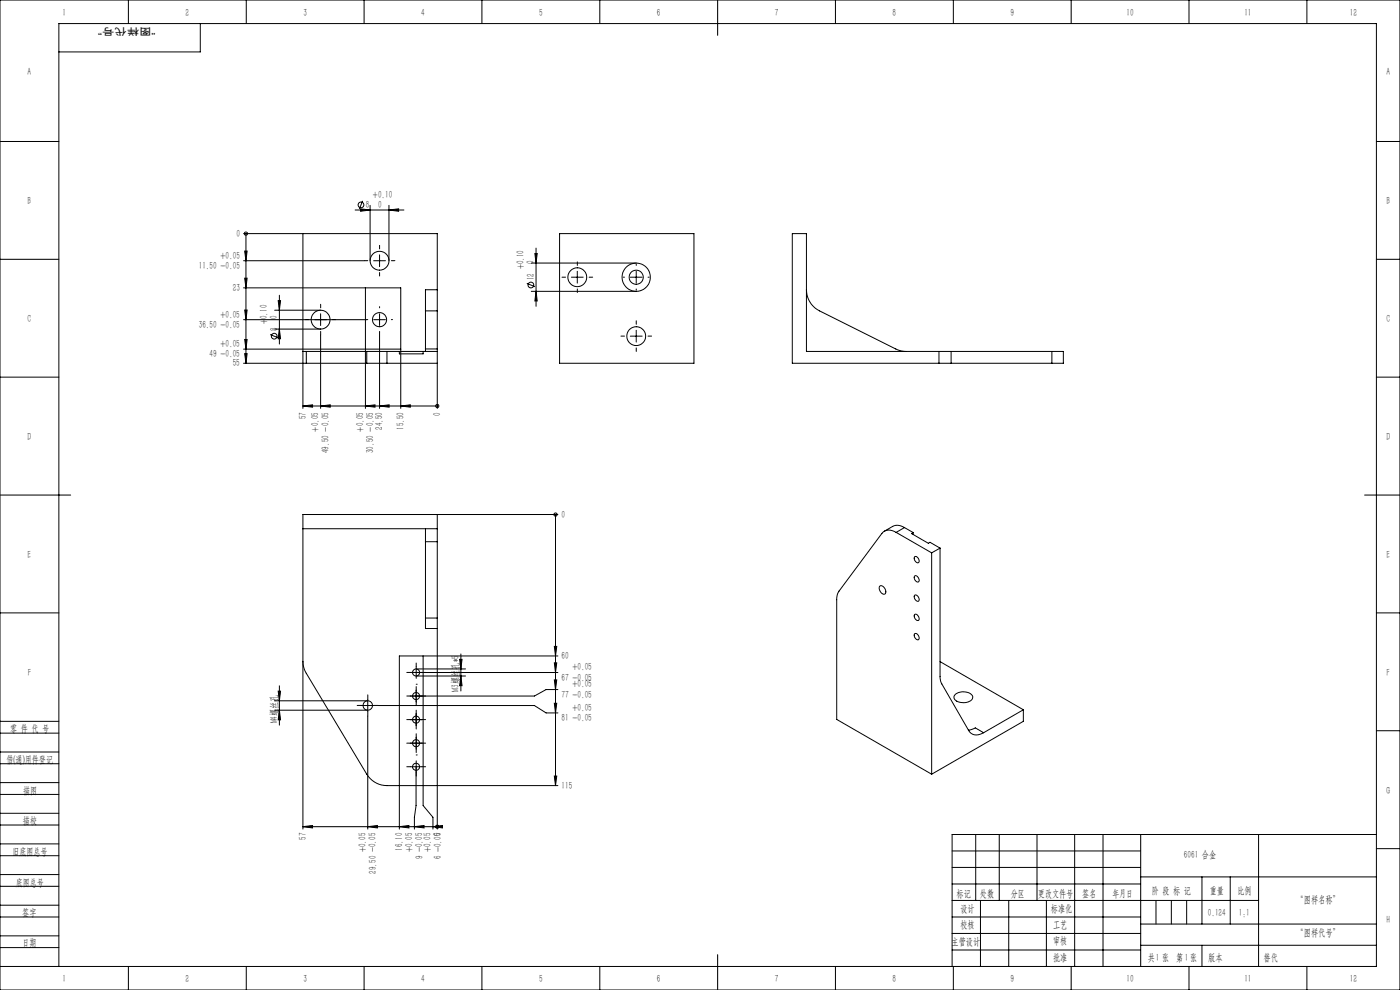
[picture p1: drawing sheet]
<svg xmlns="http://www.w3.org/2000/svg" width="594mm" height="420mm" viewBox="0 0 594 420" stroke-linecap="round" stroke-linejoin="round" font-family="sans-serif">
<g fill="none" stroke="#000" stroke-width=".42">
<path d="M0 0h594v420h-594zM54.5 0v10M85 10v12h-60M104.5 0v10M154.5 0v10M204.5 0v10M254.5 0v10M304.5 0v15M354.5 0v10M404.5 0v10M454.5 0v10M504.5 0v10"/>
<path d="M554.5 0v10M0 60h25M584 60h10M103.3 99.1h82.2v23.8M104.4 99.1h.1M104.4 99.1v55M128.5 99.1v74.2M150.7 89.1h20.7M153 88.6l4 .5-4 .5zM153.8 85.2l-1.3 3.5M157 87.1v23.5M165 89.1l4.1-.5v1z"/>
<path d="M165 87.1v23.5M237.4 99.1h57v55h-57zM0 110h25M103.3 110.6h51.2M103.8 106.5h1l-.4 4.1zM103.8 118h1l-.4 4.1zM158.5 110.6h5M161 108.1v5M225.4 111.6h44.5M226.9 107.5h1l-.5 4.1zM227.4 105.3v24.6M242.4 117.6h5"/>
<path d="M244.9 115.1v5M267.4 117.6h5.1M269.9 115.1v5M584 110h10M103.3 135.6h52.2M103.3 122.1h66.7v51.2M103.8 131.5h1l-.4 4.1zM116.5 131.6h19.5M116.5 139.6h19.5M118 127.5h1l-.5 4.1zM118.5 139.6l.5 4.1h-1zM118.5 125.3v20.7"/>
<path d="M136 133.1v5M155 122.1v51.2M158.5 135.6h5M161 133.1v5M180.5 131.9h5M180.5 131.9v16.1M185.5 122.9h-5v9M185.5 122.9v9M185.5 131.9v16.1M223.5 120.2l3.5 1.4M225.4 123.6h44.5M227.4 123.6l.5 4.1h-1z"/>
<path d="M342.2 122.9a10.2 10.2 0 0 0 5.5 9l32.3 16.1 2.2 .9 2.3 .2M103.8 144h1l-.4 4.1zM103.8 150h1l-.4 4.1zM114.6 141.9l3.5 1.4M128.5 149.1h1.5M130 154.1h-26.7M130 154.1h25.6M130 149.1h25.6M130 149.1v5M136 142.1v31.2M155.6 154.1h8.6M155.6 149.1h8.6"/>
<path d="M155.6 149.1v5M161 141.1v32.2M164.2 154.1h21.3M164.2 149.1h21.3M164.2 149.1v5M169.4 149.1v1h10.1v-1M170 148.1h-66.7M180.5 148v1.1M180.5 148h5M185.5 148v1.1M185.5 149.1v24.2M267.4 142.6h5.1"/>
<path d="M269.9 140.1v5M398.4 149.1h5.1M398.4 154.1h5.1M398.4 149.1h-56.2v-50h-6v55h62.2M398.4 149.1v5M403.5 154.1h42.8M403.5 149.1h42.8M403.5 149.1v5M446.3 149.1h4.9v5h-4.9M446.3 149.1v5M0 160h25M128.5 172.2l4.1-.5v1z"/>
<path d="M128.5 172.2h57M136 172.2l4.1-.5v1zM155 172.2l4.1-.5v1zM161 172.2l4.1-.5v1zM170 172.2l4.1-.5v1zM185.5 172.2h.1M584 160h10M0 210h30M185.5 218.3v6M235.7 218.3h.1M235.7 218.3v115M236.7 218.3h-108.2v133.4"/>
<path d="M579 210h15M128.5 224.3h57M180.5 224.3v5.5M180.5 229.8v32.4M180.5 229.8h5M185.5 224.3v5.5M185.5 229.8v32.4M380.2 225.9a4.4 4.4 0 0 0-6 .4l-18.2 24.5-.8 1.6-.2 1.4v51.4l40.3 23.3M380.2 225.9l15.1 8.6M383.8 223.8l-1.7-.7-2.2-.2-4.7 2.5M383.8 223.8l-3.6 2.1M383.8 223.8l3.7 2.1"/>
<path d="M387.5 225.9l-.7 .5 7.1 4.1 .7-.4 4.3 2.4M387.5 225.9v.8M388 236.3a1.54 1.54 0 0 1 1.7 .7 1.54 1.54 0 0 1-.2 1.8 1.9 1.9 0 0 1-1.5-2.5zM395.3 234.5v94M398.9 232.5v55.3l.5 2 11.6 20.2a4.3 4.3 0 0 0 6.3 .9M398.9 232.5l-3.6 2M373.3 248.7a2.1 2.1 0 0 1 2.5 2.4 .97 .97 0 0 1-.6 1 .97 .97 0 0 1-1.2-.5 2.46 2.46 0 0 1-.7-2.9zM388 252.6a1.54 1.54 0 0 1 1.7 .7 1.54 1.54 0 0 1-.2 1.8 1.9 1.9 0 0 1-1.5-2.5zM388 244.4a1.55 1.55 0 0 1 1.7 .7 1.55 1.55 0 0 1-.2 1.8 1.9 1.9 0 0 1-1.5-2.5zM0 260h25M179.5 278.3v63.5l4.2 4.9v5M180.5 262.2v4.4h5"/>
<path d="M180.5 262.2h5M185.5 262.2v4.4M185.5 266.6v85.1M195 279.7h1l-.5 4.1zM195.5 277.4v15.7M235.2 274.2h1l-.5 4.1zM236.7 278.3h-67.3v73.4M388 260.8a1.55 1.55 0 0 1 1.7 .7 1.55 1.55 0 0 1-.2 1.8 1.9 1.9 0 0 1-1.5-2.5zM388 268.9a1.57 1.57 0 0 1 1.7 .7 1.57 1.57 0 0 1-.2 1.8 1.91 1.91 0 0 1-1.5-2.5zM584 260h10M116.5 297.3h39.5M118 293.2h1l-.5 4.1z"/>
<path d="M118.5 291v16.6M128.5 280.5a10.4 10.4 0 0 0 1.5 5.2l25.6 42.8a10.1 10.1 0 0 0 8.6 4.8h72.5M153.5 299.3h5M156 296.8v5M160.5 299.3h66.2l5 3.2h5M176.5 285.3h60.2M176.5 283.8h21M176.5 286.8h21M176.6 292.8v5M195.5 286.8l.5 4.1h-1zM235.2 281.2h1l-.5 4.1zM235.2 288.4h1l-.5 4.1z"/>
<path d="M235.2 298.4h1l-.5 4.1zM236.7 292.5h-5l-5 2.8h-52.6M398.9 280.7l35.3 20.4M405.3 294.6a5.3 5.3 0 0 1 7.4 .9 3.1 3.1 0 0 1-3.8 2.6 3.5 3.5 0 0 1-4.2-2.4zM0 319h25M0 311h25M0 306h25M116.5 301.3h39.5M118.5 301.3l.5 4.1h-1zM156 303.8v47.9M410.9 309.8l2.9-1 3.5 2.1M434.2 301.1v4.9l-38.9 22.5"/>
<path d="M434.2 301.1l-16.9 9.8M584 310h10M0 324h25M0 337h25M0 332h25M176.5 325.3v16.5l-.7 4.9v5M235.2 329.2h1l-.5 4.1zM0 350h25M0 345h25M0 358h25M128.5 350.7l4.1-.5v1zM128.5 350.7h57"/>
<path d="M156 350.7l4.1-.5v1zM169.4 350.7l4.1-.5v1zM175.8 350.7l4.1-.5v1zM183.7 350.7l4-.5v1zM185.5 350.7h.1M414 354v28M424 354v28M440 354v28M456 354v56M468 354v56M484 354v56M534 354v56"/>
<path d="M584 354h-180v56M0 363h25M0 376h25M0 371h25M404 361h80M404 368h80M404 375h80M484 372h100M510 372v20M522 372v20M584 360h10M0 389h25"/>
<path d="M0 384h25M0 397h25M404 389h80M404 382h130M404 396h80M416 382v28M428 382v28M444 382v28M484 392h100M490.5 382v10M497 382v10M503.5 382v10"/>
<path d="M0 402h25M0 410h584v-400h-559v400M54.5 410v10M104.5 410v10M154.5 410v10M204.5 410v10M254.5 410v10M304.5 405v15M354.5 410v10M404 403h80M404.5 410v10M454.5 410v10"/>
<path d="M484 401h100M504.5 410v10M510 401v9M554.5 410v10"/>
<circle cx="104.3" cy="99.1" r=".69"/>
<circle cx="153.2" cy="86.9" r="1.21"/>
<circle cx="161" cy="110.6" r="4"/>
<circle cx="244.9" cy="117.6" r="4"/>
<circle cx="269.9" cy="117.6" r="2.99"/>
<circle cx="269.9" cy="117.6" r="6"/>
<circle cx="136" cy="135.6" r="4"/>
<circle cx="161" cy="135.6" r="3"/>
<circle cx="225.2" cy="120.9" r="1.21"/>
<circle cx="116.3" cy="142.6" r="1.22"/>
<circle cx="270" cy="142.6" r="4"/>
<circle cx="185.5" cy="172.2" r=".68"/>
<circle cx="235.7" cy="218.3" r=".68"/>
<circle cx="156" cy="299.3" r="2.01"/>
<circle cx="176.5" cy="285.3" r="1.49"/>
<circle cx="176.5" cy="295.3" r="1.5"/>
<circle cx="176.5" cy="305.3" r="1.49"/>
<circle cx="176.5" cy="315.3" r="1.5"/>
<circle cx="176.5" cy="325.3" r="1.49"/>
<circle cx="185.5" cy="350.7" r=".67"/>
</g>
<g fill="none" stroke="#000" stroke-width=".42" stroke-dasharray="30.5 1.3 1.3 1.3">
<path d="M156.1 110.6h-1.5M161.1 105.6v-1.5M161.1 115.6v1.5M166.1 110.6h1.5M240 117.6h-1.5M245 112.6v-1.5M250 117.6h1.5M265 117.6h-.5M270 112.6v-.5M275 117.6h.5M131.1 135.6h-1.5M136.1 130.6v-1.5"/>
<path d="M141.1 135.6h1.5M156.1 135.6h-.5M161.1 130.6v-.5M166.1 135.6h.5M245 122.6v1.5M270 122.6v.5M270 137.6v-1.5M136.1 140.6v1.5M161.1 140.6v.5M265 142.6h-1.5M270 147.6v1.5M275 142.6h1.5"/>
<path d="M153.6 299.3h-2M156.1 296.8v-2M158.6 299.3h2M174.1 295.3h-1.5M174.1 285.3h-1.5M176.6 297.8v1.5M176.6 285.3v-2.5M176.6 285.3h-2.5M176.6 285.3v2.5M176.6 285.3h2.5M176.6 282.8v-1.5M176.6 295.3v-2.5"/>
<path d="M176.6 295.3h-2.5M176.6 295.3v2.5M176.6 295.3h2.5M176.6 292.8v-1.5M176.6 290.3h.1M179.1 285.3h1.5M179.1 295.3h1.5M156.1 301.8v2M174.1 315.3h-1.5M174.1 305.3h-1.5M176.6 305.3v-2.5M176.6 305.3h-2.5"/>
<path d="M176.6 305.3v2.5M176.6 305.3h2.5M176.6 315.3v-2.5M176.6 315.3h-2.5M176.6 315.3v2.5M176.6 315.3h2.5M176.6 317.8v1.5M176.6 307.8v1.5M176.6 312.8v-1.5M176.6 302.8v-1.5M179.1 315.3h1.5M179.1 305.3h1.5"/>
<path d="M174.1 325.3h-1.5M176.6 325.3v-2.5M176.6 325.3h-2.5M176.6 325.3v2.5M176.6 325.3h2.5M176.6 327.8v1.5M176.6 320.3h.1M179.1 325.3h1.5"/>
</g>
<g fill="#000">
<path d="M153 88.6l4 .5-4 .5zM165 89.1l4.1-.5v1z"/>
<path d="M103.8 106.5h1l-.4 4.1zM103.8 118h1l-.4 4.1zM103.8 131.5h1l-.4 4.1zM103.8 144h1l-.4 4.1zM103.8 150h1l-.4 4.1zM235.2 274.2h1l-.5 4.1zM235.2 281.2h1l-.5 4.1zM235.2 288.4h1l-.5 4.1zM235.2 298.4h1l-.5 4.1zM235.2 329.2h1l-.5 4.1z"/>
<path d="M118 127.5h1l-.5 4.1zM118.5 139.6l.5 4.1h-1zM118 293.2h1l-.5 4.1zM118.5 301.3l.5 4.1h-1zM195 279.7h1l-.5 4.1zM195.5 286.8l.5 4.1h-1zM226.9 107.5h1l-.5 4.1zM227.4 123.6l.5 4.1h-1z"/>
<path d="M170 172.2l4.1-.5v1zM161 172.2l4.1-.5v1zM155 172.2l4.1-.5v1zM136 172.2l4.1-.5v1zM128.5 172.2l4.1-.5v1z"/>
<path d="M183.7 350.7l4-.5v1zM175.8 350.7l4.1-.5v1zM169.4 350.7l4.1-.5v1zM156 350.7l4.1-.5v1zM128.5 350.7l4.1-.5v1z"/>
</g>
<g font-size="4.4">
<text x="26.5" y="6.6">1</text>
<text x="78.7" y="6.6">2</text>
<text x="128.7" y="6.6">3</text>
<text x="178.7" y="6.6">4</text>
<text x="228.7" y="6.6">5</text>
<text x="278.7" y="6.6">6</text>
<text x="328.7" y="6.6">7</text>
<text x="378.7" y="6.6">8</text>
<text x="428.7" y="6.6">9</text>
<text x="478" y="6.6">10</text>
<text x="528" y="6.6">11</text>
<text x="572.7" y="6.6">12</text>
<text x="11.7" y="31.7">A</text>
<text x="588.2" y="31.7">A</text>
<text x="158.2" y="83.8">+0.10</text>
<text x="11.7" y="86.6">B</text>
<text x="155.2" y="88.2">8</text>
<text x="160.4" y="88.2">0</text>
<text x="588.2" y="86.6">B</text>
<text x="100.3" y="100.4">0</text>
<text x="93.5" y="109.7">+0.05</text>
<text x="226.6" y="112.1" transform="rotate(-90 226.6 112.1)">0</text>
<text x="84.3" y="114.1">11.50 -0.05</text>
<text x="222.2" y="114.3" transform="rotate(-90 222.2 114.3)">+0.10</text>
<text x="226.6" y="118.9" transform="rotate(-90 226.6 118.9)">12</text>
<text x="98.7" y="123.4">23</text>
<text x="11.7" y="136.7">C</text>
<text x="93.5" y="134.7">+0.05</text>
<text x="113.3" y="137.5" transform="rotate(-90 113.3 137.5)">+</text>
<text x="113.3" y="135.4" transform="rotate(-90 113.3 135.4)">0.10</text>
<text x="117.7" y="135.4" transform="rotate(-90 117.7 135.4)">0</text>
<text x="588.2" y="136.7">C</text>
<text x="84.3" y="139.1">36.50 -0.05</text>
<text x="117.7" y="140.6" transform="rotate(-90 117.7 140.6)">8</text>
<text x="93.5" y="147.2">+0.05</text>
<text x="88.9" y="151.6">49 -0.05</text>
<text x="98.7" y="155.4">55</text>
<text x="129.8" y="177.8" transform="rotate(-90 129.8 177.8)">57</text>
<text x="186.8" y="176.3" transform="rotate(-90 186.8 176.3)">0</text>
<text x="135.2" y="183.1" transform="rotate(-90 135.2 183.1)">+0.05</text>
<text x="154.2" y="183.1" transform="rotate(-90 154.2 183.1)">+0.05</text>
<text x="162.3" y="182.4" transform="rotate(-90 162.3 182.4)">24.50</text>
<text x="171.3" y="182.4" transform="rotate(-90 171.3 182.4)">15.50</text>
<text x="11.7" y="186.7">D</text>
<text x="588.2" y="186.7">D</text>
<text x="139.5" y="192.3" transform="rotate(-90 139.5 192.3)">49.50 -0.05</text>
<text x="158.5" y="192.3" transform="rotate(-90 158.5 192.3)">30.50 -0.05</text>
<text x="238.3" y="219.6">0</text>
<text x="11.7" y="236.7">E</text>
<text x="588.2" y="236.7">E</text>
<text x="238.3" y="279.6">60</text>
<text x="11.8" y="286.7">F</text>
<text x="242.9" y="284.4">+0.05</text>
<text x="588.3" y="286.7">F</text>
<text x="194.7" y="293.4" transform="rotate(-90 194.7 293.4)">M3螺丝孔*5</text>
<text x="238.3" y="288.8">67 -0.05</text>
<text x="242.9" y="291.6">+0.05</text>
<text x="238.3" y="296">77 -0.05</text>
<text x="238.3" y="305.9">81 -0.05</text>
<text x="242.9" y="301.5">+0.05</text>
<text x="4.3" y="310.5">零 件 代 号</text>
<text x="117.7" y="306.9" transform="rotate(-90 117.7 306.9)">M4螺丝孔</text>
<text x="2.7" y="323.5">借(通)用件登记</text>
<text x="238.3" y="334.6">115</text>
<text x="9.8" y="336.7">描图</text>
<text x="588.2" y="336.7">G</text>
<text x="9.7" y="349.8">描校</text>
<text x="129.8" y="356.3" transform="rotate(-90 129.8 356.3)">57</text>
<text x="5.3" y="362.6">旧底图总号</text>
<text x="155.2" y="361.6" transform="rotate(-90 155.2 361.6)">+0.05</text>
<text x="170.7" y="360.9" transform="rotate(-90 170.7 360.9)">16.10</text>
<text x="175" y="361.6" transform="rotate(-90 175 361.6)">+0.05</text>
<text x="179.3" y="364.6" transform="rotate(-90 179.3 364.6)">9 -0.05</text>
<text x="182.8" y="361.6" transform="rotate(-90 182.8 361.6)">+0.05</text>
<text x="187.2" y="364.6" transform="rotate(-90 187.2 364.6)">6 -0.050</text>
<text x="502.3" y="364.1">6061 合金</text>
<text x="159.5" y="370.8" transform="rotate(-90 159.5 370.8)">29.50 -0.05</text>
<text x="6.8" y="375.7">底图总号</text>
<text x="405.9" y="380.4">标记</text>
<text x="415.8" y="380.4">处数</text>
<text x="428.8" y="380.4">分区</text>
<text x="440.4" y="380.4">更改文件号</text>
<text x="459.1" y="380.4">签名</text>
<text x="472" y="380.4">年月日</text>
<text x="488.7" y="379.1">阶 段 标 记</text>
<text x="513.3" y="379.1">重量</text>
<text x="525" y="379.1">比例</text>
<text x="550.1" y="382.9">“图样名称”</text>
<text x="9.5" y="388.5">签字</text>
<text x="407.5" y="386.8">设计</text>
<text x="445.9" y="386.8">标准化</text>
<text x="512.4" y="388.4">0.124</text>
<text x="407.5" y="393.7">校核</text>
<text x="446.8" y="393.7">工艺</text>
<text x="588.2" y="391.7">H</text>
<text x="9.5" y="401.5">日期</text>
<text x="403.7" y="400.7">主管设计</text>
<text x="446.8" y="400.7">审核</text>
<text x="550.1" y="397.1">“图样代号”</text>
<text x="446.8" y="407.7">批准</text>
<text x="487" y="407.6">共 张 第 张</text>
<text x="490.3" y="407.6">1</text>
<text x="502.7" y="407.6">1</text>
<text x="512.6" y="407.6">版本</text>
<text x="26.5" y="416.6">1</text>
<text x="78.7" y="416.6">2</text>
<text x="128.7" y="416.6">3</text>
<text x="178.7" y="416.6">4</text>
<text x="228.7" y="416.6">5</text>
<text x="278.7" y="416.6">6</text>
<text x="328.7" y="416.6">7</text>
<text x="378.7" y="416.6">8</text>
<text x="428.7" y="416.6">9</text>
<text x="478" y="416.6">10</text>
<text x="528" y="416.6">11</text>
<text x="572.7" y="416.6">12</text>
</g>
<g font-size="4.4" fill="#0a0605">
<text x="525.6" y="388.4">1:1</text>
<text x="536.1" y="407.6">替代</text>
</g>
<text font-size="4.1" fill="#0a0605" x="66" y="11.9" transform="rotate(-180 66 11.9)">“图样代号”</text>
</svg>
